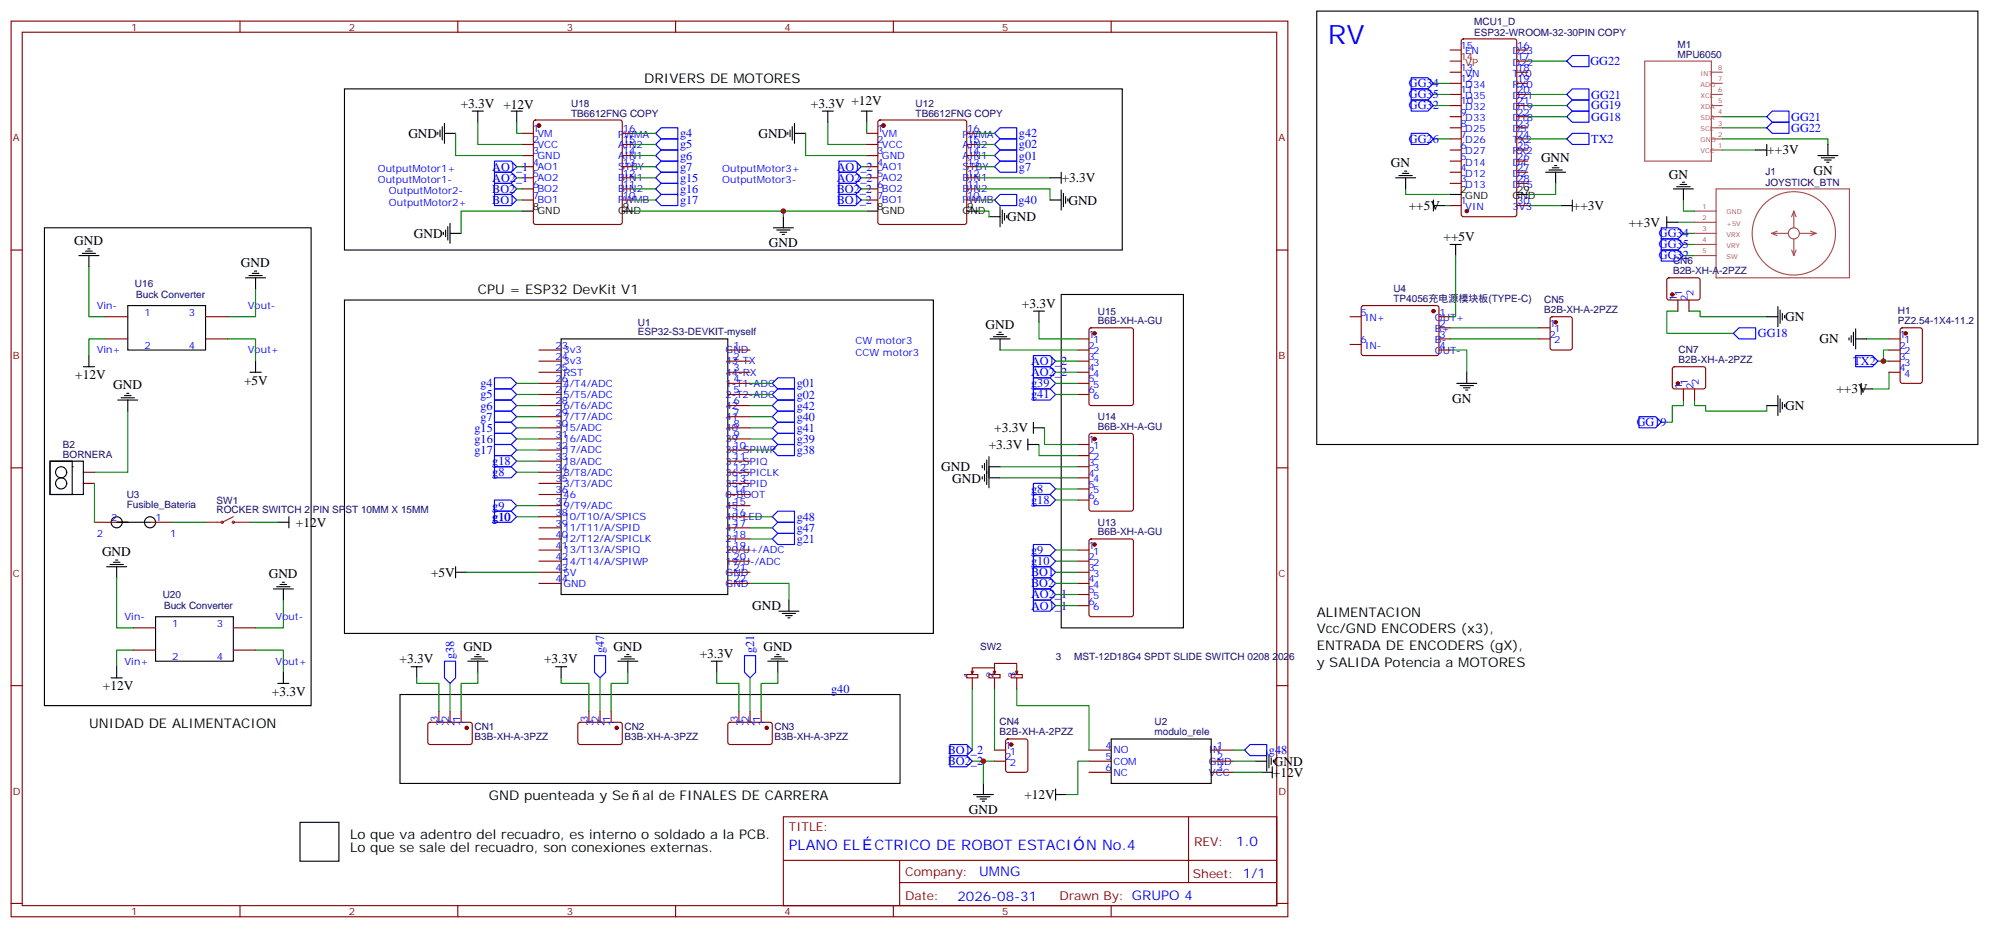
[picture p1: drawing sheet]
<svg xmlns="http://www.w3.org/2000/svg" width="631mm" height="295mm" viewBox="0 0 631 295" stroke-linecap="round" stroke-linejoin="round" font-family="sans-serif">
<g fill="none" stroke="#870000" stroke-width=".35">
<path d="M3.5 6.7h405.4v284.3h-405.4zM7.1 10.2h398.2v277.3h-398.2zM76.2 6.7v3.5M145.3 6.7v3.5M214.5 6.7v3.5M283.6 6.7v3.5M352.8 6.7v3.5M460.4 15.9h3.5M464.1 12.6l.5-.3h16.2l.7 .5v55.3l-.4 .6-16.5 .1-.6-.5-.1-55.2zM481.5 15.9h3.6M481.5 19.4h3.6M169.6 38.3l.4-.2h26.8l.5 .2 .3 .5v31.8l-.3 .5-.5 .2h-26.8l-.5-.3-.2-.4v-31.8z"/>
<path d="M278.9 38.3l.5-.2h26.8l.5 .2 .2 .5v31.8l-.2 .5-.5 .2h-26.8l-.5-.3-.2-.4v-31.8zM460.4 37h3.5M460.4 33.5h3.5M460.4 30h3.5M460.4 26.5h3.5M460.4 22.9h3.5M481.5 37h3.6M481.5 33.5h3.6M481.5 30h3.6M481.5 26.5h3.6M481.5 22.9h3.6M165.8 42.3h3.5"/>
<path d="M165.8 45.9h3.5M165.8 49.4h3.5M165.8 52.9h3.5M165.8 56.4h3.5M165.8 60h3.5M197.6 42.3h3.5M197.6 45.9h3.5M197.6 49.4h3.5M197.6 52.9h3.5M197.6 56.4h3.5M197.6 60h3.5M275.2 42.3h3.5"/>
<path d="M275.2 45.9h3.5M275.2 49.4h3.5M275.2 52.9h3.5M275.2 56.4h3.5M275.2 60h3.5M306.9 42.3h3.5M306.9 45.9h3.5M306.9 49.4h3.5M306.9 52.9h3.5M306.9 56.4h3.5M306.9 60h3.5M460.4 58.2h3.5"/>
<path d="M460.4 54.7h3.5M460.4 51.2h3.5M460.4 47.6h3.5M460.4 44.1h3.5M460.4 40.6h3.5M481.5 58.2h3.6M481.5 54.7h3.6M481.5 51.2h3.6M481.5 47.6h3.6M481.5 44.1h3.6M481.5 40.6h3.6M3.5 79.4h3.6"/>
<path d="M165.8 63.5h3.5M197.6 63.5h3.5M275.2 63.5h3.5M306.9 63.5h3.5M405.3 79.4h3.6M460.4 65.3h3.5M481.5 65.3h3.6M432.4 97.2l.5-.2 23.5 .1 .4 .6v14.8l-.7 .4-23.5-.1-.4-.6v-14.5zM529.4 88.4l.5-.2h9.4l.5 .7-.1 5.9-.7 .4h-9.4l-.4-.7v-5.6zM532.7 95.2v3.6M536.2 95.2v3.6M33.5 100.5h7.1"/>
<path d="M33.5 107.6h7.1M65.3 100.5h7M65.3 107.6h7M171.1 111.1h7.1M171.1 114.7h7.1M171.1 118.2h7.1M231.1 111.1h7M231.1 114.7h7M231.1 118.2h7M342.2 107.6h3.5M342.2 111.1h3.5M342.2 114.7h3.5"/>
<path d="M342.2 118.2h3.5M346 104.3l.4-.2h12.7l.7 .4v23.6l-.4 .6-13 .1-.6-.5-.1-23.5zM428.6 100.5h3.6M428.6 109.4h3.6M456.8 100.5h3.6M456.8 107.6h3.6M456.8 111.1h3.6M456.8 104.1h3.6M488.6 107.6h3.5M488.6 104.1h3.5M492.4 100.7l.4-.2h5.7l.6 .5 .1 9.4-.5 .7h-5.9l-.6-.4-.1-9.5zM531.2 116.6l.4-.2 9.5 .1 .4 .6-.1 5.9-.6 .5-9.4-.1-.5-.6v-5.7z"/>
<path d="M599.7 107.6h3.5M599.7 111.1h3.5M599.7 114.7h3.5M599.7 118.2h3.5M603.5 104.3l.5-.2h5.6l.7 .4v16.5l-.5 .7h-5.8l-.7-.5-.1-16.4zM171.1 121.7h7.1M171.1 125.2h7.1M171.1 128.8h7.1M171.1 135.8h7.1M171.1 132.3h7.1M171.1 139.3h7.1M231.1 121.7h7"/>
<path d="M231.1 125.2h7M231.1 128.8h7M231.1 135.8h7M231.1 132.3h7M231.1 139.3h7M342.2 121.7h3.5M342.2 125.2h3.5M346 137.8l.4-.2h12.7l.7 .4v23.6l-.4 .6-13 .1-.6-.5-.1-23.5zM534.5 123.5v3.5M538 123.5v3.5M3.5 148.5h3.6M26.5 149.9h3.5"/>
<path d="M26.5 153.5h3.5M171.1 149.9h7.1M171.1 153.5h7.1M171.1 142.9h7.1M171.1 146.4h7.1M171.1 157h7.1M231.1 149.9h7M231.1 153.5h7M231.1 142.9h7M231.1 146.4h7M231.1 157h7M342.2 141.1h3.5"/>
<path d="M342.2 144.6h3.5M342.2 148.2h3.5M342.2 151.7h3.5M342.2 155.2h3.5M342.2 158.7h3.5M405.3 148.5h3.6M30 165.8h7M47.6 165.8h7.1M171.1 174.6h7.1M171.1 178.2h7.1M171.1 164h7.1M171.1 160.5h7.1"/>
<path d="M171.1 171.1h7.1M171.1 167.6h7.1M231.1 174.6h7M231.1 178.2h7M231.1 164h7M231.1 160.5h7M231.1 171.1h7M231.1 167.6h7M342.2 174.6h3.5M342.2 178.2h3.5M346 171.3l.4-.2h12.7l.7 .4v23.6l-.4 .6-13 .1-.6-.5-.1-23.5zM42.3 199.3h7.1"/>
<path d="M74.1 199.3h7M171.1 181.7h7.1M171.1 185.2h7.1M231.1 181.7h7M231.1 185.2h7M342.2 181.7h3.5M342.2 185.2h3.5M342.2 188.7h3.5M342.2 192.3h3.5M3.5 217.7h3.6M42.3 206.4h7.1M74.1 206.4h7"/>
<path d="M306.9 214.1h3.5v1.1h-3.5zM308.3 213.1l.4 1M308.7 214.1v-2.1h7v2.1M308.7 215.2v3.5M309 213.1l-.3 1M314 214.1h3.5v1.1h-3.5zM315.4 213.1l.3 1M315.7 212.4v-1.8h7.1v3.5M315.7 215.2v3.5M316.1 213.1l-.4 1M321 214.1h3.6v1.1h-3.6zM322.4 213.1l.4 1"/>
<path d="M322.8 215.2v3.5M323.1 213.1l-.3 1M405.3 217.7h3.6M136.1 229.5l.4-.2 13 .1 .4 .6v5.9l-.7 .5-12.9-.1-.5-.6v-5.7zM139.3 225.8v3.5M142.9 225.8v3.5M146.4 225.8v3.5M183.7 229.5l.4-.2 13 .1 .5 .6-.1 5.9-.7 .5-12.9-.1-.5-.6v-5.7zM187 225.8v3.5M190.5 225.8v3.5M194 225.8v3.5M231.3 229.5l.5-.2 12.9 .1 .5 .6-.1 5.9-.6 .5-13-.1-.4-.6v-5.7z"/>
<path d="M234.6 225.8v3.5M238.1 225.8v3.5M241.7 225.8v3.5M315.7 238.1h3.6M319.5 234.8l.5-.2h5.6l.7 .4v9.5l-.4 .6-5.9 .1-.7-.5v-9.4zM345.7 238.1h7.1M384.5 238.1h7.1M248.7 259.3h156.6v28.2h-156.6zM315.7 241.7h3.6M345.7 241.7h7.1M345.7 245.2h7.1M377.3 259.3v20.9"/>
<path d="M384.5 241.7h7.1M384.5 245.2h7.1M248.7 273.1h156.5M285.6 273.1v14.1M3.5 286.8h3.6M76.2 287.5v3.5M145.3 287.5v3.5M214.5 287.5v3.5M283.6 287.5v3.5M285.6 280.2h119.6M352.8 287.5v3.5M405.3 286.8h3.6"/>
</g>
<g fill="none" stroke="#008700" stroke-width=".35">
<path d="M485.1 19.4h12.3M151.7 38.8v7.1h14.1M164 38.8v3.5h1.8M262.8 38.8v7.1h12.4M275.2 38.8v3.5M455.1 33.5h5.3M455.1 30h5.3M455.1 26.5h5.3M485.1 33.5h12.3M485.1 30h12.3M485.1 37h12.3M546.8 37h14.1"/>
<path d="M144.6 42.3v7.1h21.2M164 52.9h1.8M164 56.4h1.8M164 60h1.8M201.1 52.9h7M201.1 42.3h7M201.1 45.9h7M201.1 49.4h7M201.1 56.4h7M201.1 60h7M255.8 42.3v7.1h19.4M273.4 52.9h1.8"/>
<path d="M273.4 56.4h1.8M273.4 60h1.8M310.4 56.4h23M310.4 60h23v3.5M310.4 52.9h5.3M310.4 42.3h5.3M310.4 45.9h5.3M310.4 49.4h5.3M446.3 60v1.7h14.1M455.1 44.1h5.3M485.1 44.1h12.3M493.9 58.2v3.5h-8.8"/>
<path d="M546.8 44.1h33.5v1.8M546.8 40.6h14.1M546.8 47.6h10.6M164 63.5h1.8M165.8 67h-19.4v7.1M201.1 63.5h7M201.1 67h47.6M273.4 63.5h1.8M275.2 67h-26.5v1.8M310.4 67h3.6v1.8M310.4 63.5h5.3M458.6 65.3h1.8"/>
<path d="M485.1 65.3h10.6M532.7 70.6h5.3M534.5 63.5v3.5h3.5M534.5 77.6h3.5M534.5 74.1h3.5M28.2 84.7v15.8h5.3M81.1 91.7v8.8h-8.8M462.1 81.1v19.4h-1.7M532.7 98.8h-3.5v7h21.1M534.5 81.1h3.5M536.2 98.8h3.6v1.7h21.1M33.5 107.6h-5.3v5.3"/>
<path d="M72.3 107.6h8.8v7.1M317.5 111.1h24.7M329.8 102.3v5.3h12.4M335.1 114.7h7.1M335.1 118.2h7.1M460.4 111.1h5.3v7.1M460.4 107.6h28.2M460.4 104.1h28.2M592.7 107.6h7M596.2 114.7h3.5M599.7 118.2v5.3h-5.3M599.7 111.1h-1.7v3.6"/>
<path d="M40.6 130.5v19.4h-10.6M164 121.7h7.1M164 125.2h7.1M164 128.8h7.1M164 132.3h7.1M164 135.8h7.1M164 139.3h7.1M238.1 121.7h7.1M238.1 125.2h7.1M238.1 128.8h7.1M238.1 132.3h7.1M238.1 135.8h7.1"/>
<path d="M238.1 139.3h7.1M331.6 135.8v5.3h10.6M335.1 121.7h7.1M335.1 125.2h7.1M534.5 127v1.8h-3.6v5.3h-3.5M538 127v1.8h3.5v1.7h19.4v-1.7M30 153.5v12.3M164 142.9h7.1M164 146.4h7.1M164 149.9h7.1M238.1 142.9h7.1M317.5 151.7h24.7"/>
<path d="M317.5 148.2h24.7M329.8 141.1v3.5h12.4M335.1 155.2h7.1M335.1 158.7h7.1M54.7 165.8h10.6M79.4 165.8h8.8M164 160.5h7.1M164 164h7.1M238.1 164h7.1M238.1 167.6h7.1M238.1 171.1h7.1M335.1 174.6h7.1"/>
<path d="M335.1 178.2h7.1M37 183.4v15.9h5.3M90 190.5v8.8h-8.9M148.2 181.7h22.9M238.1 185.2h12.4v5.3M335.1 181.7h7.1M335.1 185.2h7.1M335.1 188.7h7.1M335.1 192.3h7.1M42.3 206.4h-5.3v5.3M81.1 206.4h8.9v7M132.3 215.2v1.8h7v8.8"/>
<path d="M142.9 217v8.8M151.7 213.4v3.6h-5.3v8.8M178.2 215.2v1.8h8.8v8.8M190.5 215.2v10.6M199.3 213.4v3.6h-5.3v8.8M227.5 213.4v3.6h7.1v8.8M238.1 215.2v10.6M246.9 213.4v3.6h-5.2v8.8M308.7 218.7v19.4M315.7 218.7v19.4M322.8 218.7v5.3h22.9v14.1M391.6 238.1h3.5"/>
<path d="M308.7 241.7h7M312.2 241.7v7M345.7 241.7h-3.5v10.5h-3.5M391.6 241.7h7M391.6 245.2h8.8"/>
</g>
<g fill="none" stroke="#000" stroke-width=".35">
<path d="M418 3.5h209.9v137.6h-209.9zM109.4 28.2h246.9v51.2h-246.9zM141.1 39.2v6.3M149.9 35.3h3.6M151.7 35.3v3.5M162.3 35.3h3.5M164 35.3v3.5M252.2 39.2v6.3M261.1 35.3h3.5M262.8 35.3v3.5M273.4 35.3h3.5M275.2 35.3v3.5"/>
<path d="M139 42v.7M139.7 41.3v2.1M140.4 40.2v4.3M141.1 42.3h3.5M250.1 42v.7M250.8 41.3v2.1M251.5 40.2v4.3M252.2 42.3h3.6M333.4 56.4h3.5M336.9 54.7v3.5M443.1 56.4h6.3M444.1 55.7h4.3"/>
<path d="M445.2 55h2.1M445.9 54.3h.7M446.3 56.4v3.6M490.7 54.7h6.4M491.8 54h4.2M492.8 53.3h2.1M493.5 52.6h.7M493.9 54.7v3.5M531.3 60h6.3M532.3 59.3h4.3M533.4 58.6h2.1M534.1 57.9h.7"/>
<path d="M534.5 60v3.5M557.4 47.6h3.5M560.9 45.9v3.5M577.1 49.4h6.4M578.2 50.1h4.2M579.3 50.8h2.1M580 51.5h.7M580.3 45.9v3.5M14.1 72.3h84.7v151.7h-84.7zM27.2 79.7h2.1M27.9 79h.7M140.8 73.7v.7"/>
<path d="M141.5 73v2.1M142.2 72v4.2M142.9 74.1h3.5M142.9 70.9v6.4M165.8 67h3.5M197.6 67h3.5M245.5 72.3h6.4M246.6 73h4.2M247.6 73.7h2.2M248.4 74.4h.7M248.7 68.8v3.5M275.2 67h3.5"/>
<path d="M306.9 67h3.5M314 68.8h3.5M317.5 65.6v6.4M318.2 66.7v4.2M318.9 67.7v2.2M319.6 68.4v.7M333.4 63.5h3.5M336.9 60.3v6.4M337.6 61.4v4.2M338.3 62.4v2.2M339 63.1v.8M455.1 65.3h3.5"/>
<path d="M455.1 63.5v3.5M460.4 61.7h3.5M460.4 77.6h3.5M462.1 77.6v3.5M481.5 61.7h3.6M495.7 65.3h3.5M499.2 63.5v3.5M529.2 70.6h3.5M529.2 68.8v3.5M25 81.1h6.4M26.1 80.4h4.2M28.2 81.1v3.6"/>
<path d="M40.6 97h24.7v14.1h-24.7zM78 88.2h6.3M79 87.5h4.3M80.1 86.8h2.1M80.8 86.1h.7M81.1 88.2v3.5M109.4 95.2h186.9v105.9h-186.9zM328.1 98.8h3.5M329.8 98.8v3.5M336.9 93.5h38.8v105.8h-38.8zM564.4 97.4v6.3M565.1 98.4v4.3"/>
<path d="M565.9 99.5v2.1M26.5 116.4h3.5M28.2 112.9v3.5M79.4 118.2h3.5M81.1 114.7v3.5M178.2 107.6h52.9v81.1h-52.9zM314.3 107.6h6.4M315.4 106.9h4.2M316.4 106.2h2.2M317.1 105.5h.8M317.5 107.6v3.5M465.7 118.2v3.5"/>
<path d="M560.9 100.5h3.5M566.6 100.2v.7M587 107.2v.8M587.7 106.5v2.2M588.4 105.5v4.2M589.1 107.6h3.6M589.1 104.4v6.4M37.4 127h6.3M38.5 126.3h4.2M39.5 125.6h2.1M40.2 124.9h.7M40.6 127v3.5"/>
<path d="M326.3 139.3v3.6M328.1 135.8h3.5M328.1 134.1v3.5M462.5 121.7h6.3M463.5 122.4h4.3M464.6 123.1h2.1M465.3 123.8h.7M560.9 128.8h3.5M564.4 125.6v6.3M565.1 126.6v4.3M565.9 127.7v2.1M566.6 128.4v.7"/>
<path d="M590.9 123.5h3.5M590.9 121.7v3.5M15.9 146.4h10.6v10.6h-10.6zM15.9 146.4h7v10.6h-7zM311.9 147.8v.7M311.9 151.3v.7M312.6 147.1v2.1M312.6 150.6v2.2M313.3 146v7.8M314 148.2h3.5M314 145v9.9M314 151.7h3.5"/>
<path d="M326.3 141.1h3.5M33.9 179.9h6.3M34.9 179.2h4.3M36 178.5h2.1M36.7 177.8h.7M37 179.9v3.5M40.6 165.8h-3.6h10.6M88.2 165.8h3.5M91.7 164v3.6M144.6 179.9v3.5M49.4 195.8h24.7v14.1h-24.7zM86.8 187h6.3"/>
<path d="M87.8 186.3h4.3M88.9 185.6h2.1M89.6 184.9h.7M90 187v3.5M144.6 181.7h3.6M247.3 194h6.3M248.4 194.7h4.2M249.4 195.4h2.1M250.1 196.1h.7M250.5 190.5v3.5M35.3 215.2h3.5M37 211.7v3.5"/>
<path d="M88.2 217h3.5M90 213.4v3.6M130.5 211.7h3.6M132.3 211.7v3.5M148.5 209.9h6.4M149.6 209.2h4.2M150.6 208.5h2.2M151.3 207.8h.7M151.7 209.9v3.5M176.4 211.7h3.5M178.2 211.7v3.5M196.1 209.9h6.4"/>
<path d="M197.2 209.2h4.2M198.3 208.5h2.1M199 207.8h.7M199.3 209.9v3.5M225.8 209.9h3.5M227.5 209.9v3.5M243.8 209.9h6.3M244.8 209.2h4.3M245.9 208.5h2.1M246.6 207.8h.7M246.9 209.9v3.5M127 220.5h158.8v28.2h-158.8z"/>
<path d="M352.8 234.6h31.7v14.1h-31.7zM402.2 238.5v6.3M402.9 239.5v4.3M309 252.2h6.4M310.1 252.9h4.2M311.1 253.6h2.2M311.9 254.4h.7M312.2 248.7v3.5M335.1 252.2h3.6M335.1 250.5v3.5M398.6 241.7h3.6M400.4 245.2h3.5"/>
<path d="M403.6 240.6v2.1M403.9 243.4v3.5M404.3 241.3v.7M95.2 261.1h12.4v12.3h-12.4z"/>
<circle cx="19.4" cy="153.5" r="1.76"/>
<circle cx="19.4" cy="149.9" r="1.76"/>
<circle cx="37" cy="165.8" r="1.76"/>
<circle cx="47.6" cy="165.8" r="1.76"/>
</g>
<g fill="#870000" stroke="#870000" stroke-width=".35">
<circle cx="171.1" cy="39.9" r=".53"/>
<circle cx="347.5" cy="105.8" r=".53"/>
<circle cx="347.5" cy="139.3" r=".53"/>
<circle cx="347.5" cy="172.9" r=".53"/>
<circle cx="280.5" cy="39.9" r=".53"/>
<circle cx="148.2" cy="231.1" r=".53"/>
<circle cx="195.8" cy="231.1" r=".53"/>
<circle cx="243.4" cy="231.1" r=".53"/>
<circle cx="321" cy="236.4" r=".53"/>
<circle cx="605" cy="105.8" r=".53"/>
<circle cx="465.7" cy="67" r=".53"/>
<circle cx="493.9" cy="102.3" r=".53"/>
<circle cx="455.1" cy="98.8" r=".53"/>
<circle cx="530.9" cy="93.5" r=".53"/>
<circle cx="532.7" cy="121.7" r=".53"/>
</g>
<g fill="none" stroke="#00f" stroke-width=".35">
<path d="M497.4 19.4l1.8-1.8h5.3v3.6h-5.3zM448 31.8h5.3l1.8 1.7-1.8 1.8h-5.3zM448 28.2h5.3l1.8 1.8-1.8 1.8h-5.3zM448 24.7h5.3l1.8 1.8-1.8 1.7h-5.3zM497.4 37l1.8-1.7h5.3v3.5h-5.3zM499.2 28.2h5.3v3.6h-5.3l-1.8-1.8zM499.2 31.8h5.3v3.5h-5.3l-1.8-1.8zM560.9 37l1.8-1.7h5.3v3.5h-5.3zM157 51.2h5.3l1.7 1.7-1.7 1.8h-5.3zM157 54.7h5.3l1.7 1.7-1.7 1.8h-5.3zM157 58.2h5.3l1.7 1.8-1.7 1.7h-5.3zM208.1 42.3l1.8-1.7h5.3v3.5h-5.3z"/>
<path d="M208.1 45.9l1.8-1.8h5.3v3.5h-5.3zM208.1 49.4l1.8-1.8h5.3v3.6h-5.3zM208.1 52.9l1.8-1.7h5.3v3.5h-5.3zM208.1 56.4l1.8-1.7h5.3v3.5h-5.3zM208.1 60l1.8-1.8h5.3v3.5h-5.3zM266.3 51.2h5.3l1.8 1.7-1.8 1.8h-5.3zM266.3 54.7h5.3l1.8 1.7-1.8 1.8h-5.3zM266.3 58.2h5.3l1.8 1.8-1.8 1.7h-5.3zM315.7 45.9l1.8-1.8h5.3v3.5h-5.3zM317.5 47.6h5.3v3.6h-5.3l-1.8-1.8zM317.5 51.2h5.3v3.5h-5.3l-1.8-1.8zM317.5 40.6h5.3v3.5h-5.3l-1.8-1.8z"/>
<path d="M448 42.3h5.3l1.8 1.8-1.8 1.8h-5.3zM499.2 42.3h5.3v3.6h-5.3l-1.8-1.8zM560.9 40.6l1.8-1.8h5.3v3.5h-5.3zM157 61.7h5.3l1.7 1.8-1.7 1.8h-5.3zM208.1 63.5l1.8-1.8h5.3v3.6h-5.3zM266.3 61.7h5.3l1.8 1.8-1.8 1.8h-5.3zM315.7 63.5l1.8-1.8h5.3v3.6h-5.3zM527.4 79.4h5.3l1.8 1.7-1.8 1.8h-5.3zM527.4 75.8h5.3l1.8 1.8-1.8 1.8h-5.3zM527.4 72.3h5.3l1.8 1.8-1.8 1.7h-5.3zM157 119.9h5.3l1.7 1.8-1.7 1.8h-5.3zM328.1 112.9h5.3l1.7 1.8-1.7 1.7h-5.3z"/>
<path d="M328.1 116.4h5.3l1.7 1.8-1.7 1.7h-5.3zM328.1 119.9h5.3l1.7 1.8-1.7 1.8h-5.3zM550.3 105.8l1.8-1.7h5.3v3.5h-5.3zM589.1 112.9h5.3l1.8 1.8-1.8 1.7h-5.3zM157 130.5h5.3l1.7 1.8-1.7 1.8h-5.3zM157 137.6h5.3l1.7 1.7-1.7 1.8h-5.3zM157 134.1h5.3l1.7 1.7-1.7 1.8h-5.3zM157 123.5h5.3l1.7 1.7-1.7 1.8h-5.3zM157 127h5.3l1.7 1.8-1.7 1.7h-5.3zM245.2 128.8l1.7-1.8h5.3v3.5h-5.3zM245.2 125.2l1.7-1.7h5.3v3.5h-5.3zM245.2 121.7l1.7-1.8h5.3v3.6h-5.3z"/>
<path d="M245.2 132.3l1.7-1.8h5.3v3.6h-5.3zM245.2 135.8l1.7-1.7h5.3v3.5h-5.3zM245.2 139.3l1.7-1.7h5.3v3.5h-5.3zM328.1 123.5h5.3l1.7 1.7-1.7 1.8h-5.3zM520.3 132.3h5.3l1.8 1.8-1.8 1.7h-5.3zM157 141.1h5.3l1.7 1.8-1.7 1.7h-5.3zM157 148.2h5.3l1.7 1.7-1.7 1.8h-5.3zM157 144.6h5.3l1.7 1.8-1.7 1.8h-5.3zM157 158.7h5.3l1.7 1.8-1.7 1.8h-5.3zM246.9 141.1h5.3v3.5h-5.3l-1.7-1.7zM328.1 157h5.3l1.7 1.7-1.7 1.8h-5.3zM328.1 153.5h5.3l1.7 1.7-1.7 1.8h-5.3z"/>
<path d="M157 162.3h5.3l1.7 1.7-1.7 1.8h-5.3zM245.2 167.6l1.7-1.8h5.3v3.5h-5.3zM245.2 171.1l1.7-1.8h5.3v3.6h-5.3zM245.2 164l1.7-1.7h5.3v3.5h-5.3zM328.1 176.4h5.3l1.7 1.8-1.7 1.7h-5.3zM328.1 172.9h5.3l1.7 1.7-1.7 1.8h-5.3zM328.1 179.9h5.3l1.7 1.8-1.7 1.7h-5.3zM328.1 190.5h5.3l1.7 1.8-1.7 1.7h-5.3zM328.1 187h5.3l1.7 1.7-1.7 1.8h-5.3zM328.1 183.4h5.3l1.7 1.8-1.7 1.8h-5.3zM141.1 209.9h3.5v5.3l-1.7 1.8-1.8-1.8zM188.7 208.1h3.6v5.3l-1.8 1.8-1.8-1.8z"/>
<path d="M236.4 208.1h3.5v5.3l-1.8 1.8-1.7-1.8zM301.6 239.9h5.3l1.8 1.8-1.8 1.7h-5.3zM301.6 236.4h5.3l1.8 1.7-1.8 1.8h-5.3zM395.1 238.1l1.8-1.7h5.3v3.5h-5.3z"/>
</g>
<circle cx="22.9" cy="148.2" r=".18" fill="#000"/>
<g fill="none" stroke="#8c2424" stroke-width=".35">
<path d="M65.3 165.8h4.9M74.1 164l-3.5 1.8M74.1 165.8h5.3"/>
<circle cx="70.6" cy="165.8" r=".35"/>
<circle cx="74.1" cy="165.8" r=".35"/>
</g>
<path d="M460.4 19.4h3.5" fill="none" stroke="#f00" stroke-width=".35"/>
<g fill="none" stroke="#a64a4a" stroke-width=".35">
<path d="M522.2 19.4h21.1v31.8h-21.1zM543.3 37h3.5M543.3 33.5h3.5M543.3 30h3.5M543.3 26.5h3.5M543.3 22.9h3.5M543.3 47.6h3.5M543.3 44.1h3.5M543.3 40.6h3.5M544.8 60h42.4v28.2h-42.4zM538 67h6.9M538 70.6h6.9"/>
<path d="M538 74.1h6.9M538 77.6h6.9M562.5 74.1h5.3M562.5 74.1l1.7 .7M564.2 73.4l-1.7 .7M568.8 79.4l.7 1.7M569.5 67v5.3M569.5 75.8v5.3M569.5 67l-.7 1.8M569.5 67l.7 1.8M570.2 79.4l-.7 1.7M574.8 73.4l1.8 .7"/>
<path d="M576.6 74.1h-5.3a1.76 1.76 0 0 0-2.5-1.6 1.76 1.76 0 0 0-.4 2.9 1.76 1.76 0 0 0 2.8-.8l.1-.5M576.6 74.1l-1.8 .7M582.7 74.1a13.2 13.2 0 0 0-19.4-11.7 13.2 13.2 0 0 0-1.2 22.7 13.2 13.2 0 0 0 20.6-9.6v-1.4M538 81.1h6.9"/>
</g>
<g fill="#c00">
<circle cx="248.7" cy="67" r=".88"/>
<circle cx="312.2" cy="241.7" r=".88"/>
<circle cx="598" cy="114.7" r=".88"/>
</g>
<text font-size="8.5" fill="#00f" x="421.6" y="14.1">RV</text>
<g font-size="4.6" fill="#00f">
<text x="250.5" y="269.9">PLANO EL</text>
<text x="277.6" y="269.9">CTRICO DE ROBOT ESTACI</text>
<text x="344.9" y="269.9">N No.4</text>
</g>
<g font-size="4.2">
<text x="204.6" y="26.4">DRIVERS DE MOTORES</text>
<text x="146.3" y="34.2">+3.3V +12V</text>
<text x="257.5" y="34.2">+3.3V +12V</text>
<text x="129.6" y="43.7">GND</text>
<text x="240.8" y="43.7">GND</text>
<text x="441.6" y="53.1">GN</text>
<text x="489.2" y="51.3">GNN</text>
<text x="561.1" y="49">++3V</text>
<text x="337.1" y="57.9">+3.3V</text>
<text x="529.9" y="56.8">GN</text>
<text x="575.7" y="55.5">GN</text>
<text x="339.2" y="64.9">GND</text>
<text x="319.8" y="70.2">GND</text>
<text x="447.2" y="66.7">++5V</text>
<text x="499.4" y="66.7">++3V</text>
<text x="517.1" y="72">++3V</text>
<text x="23.6" y="77.8">GND</text>
<text x="131.4" y="75.5">GND</text>
<text x="458.3" y="76.6">++5V</text>
<text x="244.1" y="78.4">GND</text>
<text x="76.5" y="84.8">GND</text>
<text x="151.7" y="93.5">CPU = ESP32 DevKit V1</text>
<text x="324.4" y="97.7">+3.3V</text>
<text x="566.7" y="102">GN</text>
<text x="312.9" y="104.4">GND</text>
<text x="577.7" y="109">GN</text>
<text x="23.9" y="120.4">+12V</text>
<text x="35.9" y="123.6">GND</text>
<text x="77.5" y="122.2">+5V</text>
<text x="583" y="124.9">++3V</text>
<text x="461" y="127.9">GN</text>
<text x="566.7" y="130.2">GN</text>
<text x="315.7" y="137.3">+3.3V</text>
<text x="313.9" y="142.6">+3.3V</text>
<text x="298.8" y="149.6">GND</text>
<text x="302.3" y="153.2">GND</text>
<text x="93.9" y="167.2">+12V</text>
<text x="32.4" y="176.6">GND</text>
<text x="85.3" y="183.6">GND</text>
<text x="136.9" y="183.2">+5V</text>
<text x="238.8" y="193.7">GND</text>
<text x="418" y="195.8">ALIMENTACION</text>
<text x="418" y="201.1">Vcc/GND ENCODERS (x3),</text>
<text x="147.1" y="206.8">GND</text>
<text x="194.7" y="206.8">GND</text>
<text x="222.1" y="208.8">+3.3V</text>
<text x="242.4" y="206.8">GND</text>
<text x="418" y="206.4">ENTRADA DE ENCODERS (gX),</text>
<text x="126.9" y="210.5">+3.3V</text>
<text x="172.7" y="210.5">+3.3V</text>
<text x="418" y="211.7">y SALIDA Potencia a MOTORES</text>
<text x="32.7" y="219.1">+12V</text>
<text x="86.3" y="221">+3.3V</text>
<text x="28.3" y="231">UNIDAD DE ALIMENTACION</text>
<text x="404.5" y="243.1">GND</text>
<text x="404.1" y="246.6">+12V</text>
<text x="155.2" y="254">GND puenteada y Se</text>
<text x="203.9" y="254">al de FINALES DE CARRERA</text>
<text x="325.2" y="253.7">+12V</text>
<text x="307.6" y="258.3">GND</text>
<text x="111.1" y="266.3">Lo que va adentro del recuadro, es interno o soldado a la PCB.</text>
<text x="111.1" y="270.6">Lo que se sale del recuadro, son conexiones externas.</text>
</g>
<g font-size="4.2" fill="#00f">
<text x="392.5" y="268.6">1.0</text>
<text x="310.9" y="278.1">UMNG</text>
<text x="304" y="285.9">2026-08-31</text>
</g>
<g font-size="3.9" fill="#00f">
<text x="504.9" y="20.7">GG22</text>
<text x="447.3" y="27.7">GG34</text>
<text x="447.3" y="34.7">GG32</text>
<text x="447.3" y="31.2">GG35</text>
<text x="505.2" y="31.3">GG21</text>
<text x="505.2" y="34.7">GG19</text>
<text x="505.2" y="38.3">GG18</text>
<text x="568.7" y="38.4">GG21</text>
<text x="568.7" y="41.9">GG22</text>
<text x="215.9" y="43.6">g4</text>
<text x="215.9" y="47.1">g5</text>
<text x="323.5" y="47.1">g02</text>
<text x="323.5" y="43.6">g42</text>
<text x="447.3" y="45.3">GG26</text>
<text x="505.2" y="45.3">TX2</text>
<text x="215.9" y="50.7">g6</text>
<text x="323.5" y="50.6">g01</text>
<text x="156.3" y="54.2">AO1_1</text>
<text x="156.3" y="57.7">AO2_1</text>
<text x="215.9" y="54.3">g7</text>
<text x="215.9" y="57.7">g15</text>
<text x="265.6" y="54.2">AO1_2</text>
<text x="265.6" y="57.7">AO2_2</text>
<text x="323.5" y="54.3">g7</text>
<text x="156.3" y="61.2">BO2</text>
<text x="156.3" y="64.8">BO1</text>
<text x="215.9" y="61.3">g16</text>
<text x="215.9" y="64.8">g17</text>
<text x="265.6" y="64.7">BO1_2</text>
<text x="265.6" y="61.2">BO2_2</text>
<text x="323.4" y="64.8">g40</text>
<text x="526.7" y="75.3">GG34</text>
<text x="526.7" y="82.4">GG32</text>
<text x="526.7" y="78.8">GG35</text>
<text x="558.1" y="107">GG18</text>
<text x="327.4" y="115.9">AO1_2</text>
<text x="327.4" y="119.4">AO2_2</text>
<text x="588.4" y="115.9">TX2</text>
<text x="152.5" y="123">g4</text>
<text x="252.9" y="123">g01</text>
<text x="327.4" y="123">g39</text>
<text x="152.5" y="126.5">g5</text>
<text x="152.5" y="130">g6</text>
<text x="252.9" y="130">g42</text>
<text x="252.9" y="126.5">g02</text>
<text x="327.4" y="126.5">g41</text>
<text x="150.6" y="137.1">g15</text>
<text x="152.5" y="133.6">g7</text>
<text x="252.9" y="133.6">g40</text>
<text x="252.9" y="137.1">g41</text>
<text x="519.6" y="135.3">GG19</text>
<text x="150.6" y="140.6">g16</text>
<text x="252.9" y="140.6">g39</text>
<text x="150.6" y="144.1">g17</text>
<text x="156.3" y="147.7">g18</text>
<text x="252.9" y="144.1">g38</text>
<text x="156.3" y="151.2">g8</text>
<text x="156.3" y="161.8">g9</text>
<text x="327.4" y="160">g18</text>
<text x="327.4" y="156.5">g8</text>
<text x="156.3" y="165.3">g10</text>
<text x="252.9" y="165.3">g48</text>
<text x="252.9" y="168.8">g47</text>
<text x="252.9" y="172.4">g21</text>
<text x="327.4" y="179.4">g10</text>
<text x="327.4" y="175.9">g9</text>
<text x="327.4" y="183">BO1</text>
<text x="327.4" y="190">AO2_1</text>
<text x="327.4" y="186.5">BO2</text>
<text x="327.4" y="193.5">AO1_1</text>
<text x="144.2" y="209.2" transform="rotate(-90 144.2 209.2)">g38</text>
<text x="191.8" y="207.4" transform="rotate(-90 191.8 207.4)">g47</text>
<text x="239.4" y="207.4" transform="rotate(-90 239.4 207.4)">g21</text>
<text x="263.9" y="220">g40</text>
<text x="300.9" y="239.4">BO1_2</text>
<text x="402.9" y="239.4">g48</text>
<text x="300.9" y="242.9">BO2_2</text>
</g>
<g font-size="3.9" fill="#800">
<text x="250.5" y="263.9">TITLE:</text>
<text x="379.1" y="268.6">REV:</text>
<text x="287.4" y="278.1">Company:</text>
<text x="378.7" y="278.7">Sheet: 1/1</text>
<text x="287.4" y="285.7">Date:</text>
<text x="336.4" y="285.8">Drawn By: GRUPO 4</text>
</g>
<g font-size="3.2" fill="#800">
<text x="41.6" y="9.7">1</text>
<text x="110.8" y="9.7">2</text>
<text x="179.9" y="9.7">3</text>
<text x="249.1" y="9.7">4</text>
<text x="318.2" y="9.7">5</text>
<text x="4.1" y="44.8">A</text>
<text x="405.9" y="44.8">A</text>
<text x="4.1" y="113.9">B</text>
<text x="405.9" y="113.9">B</text>
<text x="4.1" y="183.1">C</text>
<text x="405.9" y="183.1">C</text>
<text x="4.1" y="252.2">D</text>
<text x="405.9" y="252.2">D</text>
<text x="41.6" y="290.5">1</text>
<text x="110.8" y="290.5">2</text>
<text x="179.9" y="290.5">3</text>
<text x="249.1" y="290.5">4</text>
<text x="318.2" y="290.5">5</text>
</g>
<g font-size="3.2" fill="#000080">
<text x="468.1" y="11.3">ESP32-WROOM-32-30PIN COPY</text>
<text x="468.1" y="8.1">MCU1_D</text>
<text x="532.6" y="15.1">M1</text>
<text x="532.6" y="18.3">MPU6050</text>
<text x="181.3" y="33.8">U18</text>
<text x="290.7" y="33.8">U12</text>
<text x="181.3" y="37">TB6612FNG COPY</text>
<text x="290.7" y="37">TB6612FNG COPY</text>
<text x="560.5" y="58.9">JOYSTICK_BTN</text>
<text x="560.5" y="55.7">J1</text>
<text x="531.2" y="84">CN6</text>
<text x="531.2" y="87.1">B2B-XH-A-2PZZ</text>
<text x="42.8" y="91.1">U16</text>
<text x="43.3" y="94.6">Buck Converter</text>
<text x="442.4" y="96">TP4056充电源模块板(TYPE-C)</text>
<text x="442.4" y="92.8">U4</text>
<text x="348.6" y="99.9">U15</text>
<text x="490.2" y="99.5">B2B-XH-A-2PZZ</text>
<text x="490.2" y="96.3">CN5</text>
<text x="602.6" y="99.7">H1</text>
<text x="202.5" y="106.5">ESP32-S3-DEVKIT-myself</text>
<text x="202.5" y="103.4">U1</text>
<text x="348.6" y="103">B6B-XH-A-GU</text>
<text x="602.6" y="102.8">PZ2.54-1X4-11.2</text>
<text x="532.9" y="112.2">CN7</text>
<text x="532.9" y="115.4">B2B-XH-A-2PZZ</text>
<text x="348.6" y="136.5">B6B-XH-A-GU</text>
<text x="348.6" y="133.4">U14</text>
<text x="20" y="142.1">B2</text>
<text x="20" y="145.3">BORNERA</text>
<text x="40.2" y="161.2">Fusible_Bateria</text>
<text x="40.2" y="158.1">U3</text>
<text x="68.8" y="159.9">SW1</text>
<text x="68.8" y="163">ROCKER SWITCH 2 PIN SPST 10MM X 15MM</text>
<text x="348.6" y="166.9">U13</text>
<text x="348.6" y="170">B6B-XH-A-GU</text>
<text x="51.7" y="189.9">U20</text>
<text x="52.1" y="193.4">Buck Converter</text>
<text x="311.2" y="209.5">슬라이드 스위치 3</text>
<text x="311.2" y="206.4">SW2</text>
<text x="341" y="209.5">MST-12D18G4 SPDT SLIDE SWITCH 0208 2026</text>
<text x="150.6" y="231.8">CN1</text>
<text x="198.3" y="231.8">CN2</text>
<text x="245.9" y="231.8">CN3</text>
<text x="317.3" y="233.3">B2B-XH-A-2PZZ</text>
<text x="317.3" y="230.3">CN4</text>
<text x="366.5" y="233.5">modulo_rele</text>
<text x="366.5" y="230.3">U2</text>
<text x="150.6" y="235.1">B3B-XH-A-3PZZ</text>
<text x="198.3" y="235.1">B3B-XH-A-3PZZ</text>
<text x="245.9" y="235.1">B3B-XH-A-3PZZ</text>
</g>
<g font-size="3.2" fill="#00f">
<text x="463.7" y="15.5">15</text>
<text x="465.2" y="17.3">EN</text>
<text x="480.2" y="17.3">D23</text>
<text x="481.7" y="15.5">16</text>
<text x="463.7" y="22.6">13</text>
<text x="480.2" y="20.8">D22</text>
<text x="481.7" y="19.1">17</text>
<text x="481.7" y="22.6">18</text>
<text x="463.7" y="29.6">11</text>
<text x="463.7" y="26.1">12</text>
<text x="465.2" y="27.9">D34</text>
<text x="465.2" y="24.3">VN</text>
<text x="480.2" y="24.3">TX0</text>
<text x="480.2" y="27.9">RX0</text>
<text x="481.7" y="26.1">19</text>
<text x="481.7" y="29.6">20</text>
<text x="463.7" y="33.2">10</text>
<text x="465.2" y="34.9">D32</text>
<text x="465.2" y="31.4">D35</text>
<text x="480.2" y="31.4">D21</text>
<text x="480.2" y="34.9">D19</text>
<text x="481.7" y="33.2">21</text>
<text x="169.2" y="42">1</text>
<text x="197.7" y="42">16</text>
<text x="278.5" y="42">1</text>
<text x="307.1" y="42">16</text>
<text x="463.7" y="40.2">8</text>
<text x="463.7" y="36.7">9</text>
<text x="465.2" y="42">D25</text>
<text x="465.2" y="38.5">D33</text>
<text x="480.2" y="38.5">D18</text>
<text x="480.2" y="42">D5</text>
<text x="481.7" y="36.7">22</text>
<text x="481.7" y="40.2">23</text>
<text x="169.2" y="45.5">2</text>
<text x="170.6" y="43.4">VM</text>
<text x="170.6" y="46.9">VCC</text>
<text x="196.3" y="46.9">AIN2</text>
<text x="196.3" y="43.7">PWMA</text>
<text x="197.7" y="45.5">15</text>
<text x="278.5" y="45.5">2</text>
<text x="280" y="43.4">VM</text>
<text x="280" y="46.9">VCC</text>
<text x="305.6" y="46.9">AIN2</text>
<text x="305.6" y="43.7">PWMA</text>
<text x="307.1" y="45.5">15</text>
<text x="463.7" y="47.3">6</text>
<text x="463.7" y="43.7">7</text>
<text x="465.2" y="45.5">D26</text>
<text x="480.2" y="45.5">TX2</text>
<text x="481.7" y="43.7">24</text>
<text x="481.7" y="47.3">25</text>
<text x="169.2" y="49">3</text>
<text x="169.2" y="52.6">4</text>
<text x="170.6" y="50.4">GND</text>
<text x="170.6" y="54">AO1</text>
<text x="196.3" y="54">STBY</text>
<text x="196.3" y="50.4">AIN1</text>
<text x="197.7" y="52.6">13</text>
<text x="197.7" y="49">14</text>
<text x="278.5" y="49">3</text>
<text x="278.5" y="52.6">4</text>
<text x="280" y="50.4">GND</text>
<text x="280" y="54">AO1</text>
<text x="305.6" y="54">STBY</text>
<text x="305.6" y="50.4">AIN1</text>
<text x="307.1" y="52.6">13</text>
<text x="307.1" y="49">14</text>
<text x="463.7" y="50.8">5</text>
<text x="465.2" y="52.6">D14</text>
<text x="465.2" y="49">D27</text>
<text x="480.2" y="49">RX2</text>
<text x="480.2" y="52.6">D4</text>
<text x="481.7" y="50.8">26</text>
<text x="119.9" y="54.7">OutputMotor1+</text>
<text x="119.9" y="58.2">OutputMotor1-</text>
<text x="169.2" y="56.1">5</text>
<text x="169.2" y="59.6">6</text>
<text x="170.6" y="57.5">AO2</text>
<text x="196.3" y="57.5">BIN1</text>
<text x="197.7" y="59.6">11</text>
<text x="197.7" y="56.1">12</text>
<text x="229.3" y="54.7">OutputMotor3+</text>
<text x="229.3" y="58.2">OutputMotor3-</text>
<text x="278.5" y="56.1">5</text>
<text x="278.5" y="59.6">6</text>
<text x="280" y="57.5">AO2</text>
<text x="305.6" y="57.5">BIN1</text>
<text x="307.1" y="59.6">11</text>
<text x="307.1" y="56.1">12</text>
<text x="463.7" y="57.9">3</text>
<text x="463.7" y="54.3">4</text>
<text x="465.2" y="59.6">D13</text>
<text x="465.2" y="56.1">D12</text>
<text x="480.2" y="56.1">D2</text>
<text x="480.2" y="59.6">D15</text>
<text x="481.7" y="54.3">27</text>
<text x="481.7" y="57.9">28</text>
<text x="123.5" y="65.3">OutputMotor2+</text>
<text x="123.5" y="61.7">OutputMotor2-</text>
<text x="169.2" y="63.1">7</text>
<text x="170.6" y="61">BO2</text>
<text x="170.6" y="64.6">BO1</text>
<text x="196.3" y="64.6">PWMB</text>
<text x="196.3" y="61">BIN2</text>
<text x="197.7" y="63.1">10</text>
<text x="278.5" y="63.1">7</text>
<text x="280" y="61">BO2</text>
<text x="280" y="64.6">BO1</text>
<text x="305.6" y="64.6">PWMB</text>
<text x="305.6" y="61">BIN2</text>
<text x="307.1" y="63.1">10</text>
<text x="463.7" y="64.9">1</text>
<text x="481.7" y="64.9">30</text>
<text x="465.2" y="66.7">VIN</text>
<text x="480.2" y="66.7">3V3</text>
<text x="532.3" y="95.4" transform="rotate(-90 532.3 95.4)">1</text>
<text x="534.1" y="93.9" transform="rotate(-90 534.1 93.9)">1</text>
<text x="535.9" y="95.4" transform="rotate(-90 535.9 95.4)">2</text>
<text x="537.6" y="93.9" transform="rotate(-90 537.6 93.9)">2</text>
<text x="30.7" y="98.1">Vin-</text>
<text x="45.9" y="100.2">1</text>
<text x="60" y="100.2">3</text>
<text x="78.7" y="98.1">Vout-</text>
<text x="432" y="100.2">5</text>
<text x="433.5" y="102">IN+</text>
<text x="455.5" y="102">OUT+</text>
<text x="457" y="100.2">1</text>
<text x="345.5" y="107.2">1</text>
<text x="455.5" y="105.5">B+</text>
<text x="457" y="103.7">2</text>
<text x="457" y="107.2">3</text>
<text x="491.9" y="103.7">1</text>
<text x="491.9" y="107.2">2</text>
<text x="493.4" y="105.5">1</text>
<text x="603.1" y="107.2">1</text>
<text x="30.7" y="112.2">Vin+</text>
<text x="45.9" y="110.8">2</text>
<text x="60" y="110.8">4</text>
<text x="78.7" y="112.2">Vout+</text>
<text x="176.4" y="110.8">23</text>
<text x="178.9" y="112.2">3v3</text>
<text x="230.4" y="112.2">GND</text>
<text x="232.8" y="110.8">1</text>
<text x="271.6" y="109.4">CW motor3</text>
<text x="271.6" y="112.9">CCW motor3</text>
<text x="345.5" y="110.8">2</text>
<text x="347" y="109">1</text>
<text x="347" y="112.5">2</text>
<text x="432" y="109">6</text>
<text x="433.5" y="110.8">IN-</text>
<text x="455.5" y="109">B-</text>
<text x="455.5" y="112.5">OUT-</text>
<text x="457" y="110.8">4</text>
<text x="493.4" y="109">2</text>
<text x="603.1" y="110.8">2</text>
<text x="604.6" y="109">1</text>
<text x="604.6" y="112.5">2</text>
<text x="176.4" y="114.3">24</text>
<text x="176.4" y="117.8">25</text>
<text x="178.9" y="115.7">3v3</text>
<text x="178.9" y="119.2">RST</text>
<text x="230.4" y="115.7">43-TX</text>
<text x="230.4" y="119.2">44-RX</text>
<text x="232.8" y="114.3">2</text>
<text x="232.8" y="117.8">3</text>
<text x="345.5" y="114.3">3</text>
<text x="345.5" y="117.8">4</text>
<text x="347" y="116.1">3</text>
<text x="347" y="119.6">4</text>
<text x="603.1" y="114.3">3</text>
<text x="603.1" y="117.8">4</text>
<text x="604.6" y="116.1">3</text>
<text x="604.6" y="119.6">4</text>
<text x="176.4" y="121.4">26</text>
<text x="176.4" y="124.9">27</text>
<text x="178.9" y="122.8">4/T4/ADC</text>
<text x="230.4" y="122.8">1-T1-ADC</text>
<text x="232.8" y="121.4">4</text>
<text x="232.8" y="124.9">5</text>
<text x="345.5" y="121.4">5</text>
<text x="345.5" y="124.9">6</text>
<text x="347" y="123.1">5</text>
<text x="534.1" y="123.6" transform="rotate(-90 534.1 123.6)">1</text>
<text x="535.9" y="122.2" transform="rotate(-90 535.9 122.2)">1</text>
<text x="537.6" y="123.6" transform="rotate(-90 537.6 123.6)">2</text>
<text x="539.4" y="122.2" transform="rotate(-90 539.4 122.2)">2</text>
<text x="176.4" y="128.4">28</text>
<text x="176.4" y="131.9">29</text>
<text x="178.9" y="129.8">6/T6/ADC</text>
<text x="178.9" y="126.3">5/T5/ADC</text>
<text x="230.4" y="129.8">42</text>
<text x="230.4" y="126.3">2-T2-ADC</text>
<text x="232.8" y="128.4">6</text>
<text x="232.8" y="131.9">7</text>
<text x="347" y="126.6">6</text>
<text x="176.4" y="135.5">30</text>
<text x="178.9" y="136.9">15/ADC</text>
<text x="178.9" y="133.3">7/T7/ADC</text>
<text x="230.4" y="136.9">40</text>
<text x="230.4" y="133.3">41</text>
<text x="232.8" y="135.5">8</text>
<text x="176.4" y="142.5">32</text>
<text x="176.4" y="139">31</text>
<text x="178.9" y="143.9">17/ADC</text>
<text x="178.9" y="140.4">16/ADC</text>
<text x="230.4" y="143.9">38-SPIWP</text>
<text x="230.4" y="140.4">39</text>
<text x="232.8" y="142.5">10</text>
<text x="232.8" y="139">9</text>
<text x="345.5" y="140.8">1</text>
<text x="347" y="142.5">1</text>
<text x="176.4" y="149.6">34</text>
<text x="176.4" y="146">33</text>
<text x="178.9" y="147.5">18/ADC</text>
<text x="230.4" y="147.5">37-SPIQ</text>
<text x="232.8" y="149.6">12</text>
<text x="232.8" y="146">11</text>
<text x="345.5" y="144.3">2</text>
<text x="345.5" y="147.8">3</text>
<text x="347" y="146">2</text>
<text x="347" y="149.6">3</text>
<text x="176.4" y="153.1">35</text>
<text x="178.9" y="151">8/T8/ADC</text>
<text x="178.9" y="154.5">3/T3/ADC</text>
<text x="230.4" y="151">36-SPICLK</text>
<text x="230.4" y="154.5">35-SPID</text>
<text x="232.8" y="153.1">13</text>
<text x="345.5" y="151.3">4</text>
<text x="345.5" y="154.9">5</text>
<text x="347" y="153.1">4</text>
<text x="176.4" y="156.6">36</text>
<text x="176.4" y="160.2">37</text>
<text x="178.9" y="158">46</text>
<text x="178.9" y="161.6">9/T9/ADC</text>
<text x="230.4" y="158">0-BOOT</text>
<text x="230.4" y="161.6">45</text>
<text x="232.8" y="156.6">14</text>
<text x="232.8" y="160.2">15</text>
<text x="345.5" y="158.4">6</text>
<text x="347" y="156.6">5</text>
<text x="347" y="160.2">6</text>
<text x="35.3" y="165.5">2</text>
<text x="49.4" y="165.5">1</text>
<text x="176.4" y="163.7">38</text>
<text x="176.4" y="167.2">39</text>
<text x="178.9" y="165.1">10/T10/A/SPICS</text>
<text x="230.4" y="165.1">48-LED</text>
<text x="232.8" y="163.7">16</text>
<text x="232.8" y="167.2">17</text>
<text x="30.7" y="170.4">2</text>
<text x="54" y="170.4">1</text>
<text x="176.4" y="170.7">40</text>
<text x="178.9" y="172.2">12/T12/A/SPICLK</text>
<text x="178.9" y="168.6">11/T11/A/SPID</text>
<text x="230.4" y="172.2">21</text>
<text x="230.4" y="168.6">47</text>
<text x="232.8" y="170.7">18</text>
<text x="176.4" y="177.8">42</text>
<text x="176.4" y="174.3">41</text>
<text x="178.9" y="179.2">14/T14/A/SPIWP</text>
<text x="178.9" y="175.7">13/T13/A/SPIQ</text>
<text x="230.4" y="175.7">20/U+/ADC</text>
<text x="230.4" y="179.2">19/U-/ADC</text>
<text x="232.8" y="174.3">19</text>
<text x="232.8" y="177.8">20</text>
<text x="345.5" y="174.3">1</text>
<text x="345.5" y="177.8">2</text>
<text x="347" y="176">1</text>
<text x="347" y="179.6">2</text>
<text x="176.4" y="181.3">43</text>
<text x="176.4" y="184.9">44</text>
<text x="178.9" y="182.7">5V</text>
<text x="230.4" y="182.7">GND</text>
<text x="232.8" y="181.3">21</text>
<text x="232.8" y="184.9">22</text>
<text x="345.5" y="181.3">3</text>
<text x="345.5" y="184.9">4</text>
<text x="347" y="183.1">3</text>
<text x="178.9" y="186.3">GND</text>
<text x="230.4" y="186.3">GND</text>
<text x="345.5" y="188.4">5</text>
<text x="345.5" y="191.9">6</text>
<text x="347" y="186.6">4</text>
<text x="347" y="190.1">5</text>
<text x="39.5" y="196.8">Vin-</text>
<text x="87.5" y="196.8">Vout-</text>
<text x="347" y="193.7">6</text>
<text x="54.7" y="199">1</text>
<text x="68.8" y="199">3</text>
<text x="54.7" y="209.5">2</text>
<text x="68.8" y="209.5">4</text>
<text x="39.5" y="211">Vin+</text>
<text x="87.5" y="211">Vout+</text>
<text x="308.3" y="215.4" transform="rotate(-90 308.3 215.4)">1</text>
<text x="315.4" y="215.4" transform="rotate(-90 315.4 215.4)">2</text>
<text x="322.4" y="215.4" transform="rotate(-90 322.4 215.4)">3</text>
<text x="139" y="229.1" transform="rotate(-90 139 229.1)">3</text>
<text x="140.8" y="230.6" transform="rotate(-90 140.8 230.6)">3</text>
<text x="142.5" y="229.1" transform="rotate(-90 142.5 229.1)">2</text>
<text x="144.3" y="230.6" transform="rotate(-90 144.3 230.6)">2</text>
<text x="146" y="229.1" transform="rotate(-90 146 229.1)">1</text>
<text x="147.8" y="230.6" transform="rotate(-90 147.8 230.6)">1</text>
<text x="186.6" y="229.1" transform="rotate(-90 186.6 229.1)">3</text>
<text x="188.4" y="230.6" transform="rotate(-90 188.4 230.6)">3</text>
<text x="190.1" y="229.1" transform="rotate(-90 190.1 229.1)">2</text>
<text x="191.9" y="230.6" transform="rotate(-90 191.9 230.6)">2</text>
<text x="193.7" y="229.1" transform="rotate(-90 193.7 229.1)">1</text>
<text x="195.4" y="230.6" transform="rotate(-90 195.4 230.6)">1</text>
<text x="234.2" y="229.1" transform="rotate(-90 234.2 229.1)">3</text>
<text x="236" y="230.6" transform="rotate(-90 236 230.6)">3</text>
<text x="237.8" y="229.1" transform="rotate(-90 237.8 229.1)">2</text>
<text x="239.5" y="230.6" transform="rotate(-90 239.5 230.6)">2</text>
<text x="241.3" y="229.1" transform="rotate(-90 241.3 229.1)">1</text>
<text x="243.1" y="230.6" transform="rotate(-90 243.1 230.6)">1</text>
<text x="319.1" y="237.8">1</text>
<text x="320.6" y="239.5">1</text>
<text x="351" y="237.8">4</text>
<text x="353.5" y="239.2">NO</text>
<text x="383.8" y="239.2">IN</text>
<text x="386.3" y="237.8">1</text>
<text x="319.1" y="241.3">2</text>
<text x="320.6" y="243.1">2</text>
<text x="351" y="241.3">5</text>
<text x="351" y="244.8">6</text>
<text x="353.5" y="242.7">COM</text>
<text x="383.8" y="242.7">GND</text>
<text x="386.3" y="241.3">2</text>
<text x="386.3" y="244.8">3</text>
<text x="353.5" y="246.2">NC</text>
<text x="383.8" y="246.2">VCC</text>
</g>
<g font-size="3.2" fill="#f00">
<text x="463.7" y="19.1">14</text>
<text x="465.2" y="20.8">VP</text>
</g>
<g font-size="3.2">
<text x="463.7" y="61.4">2</text>
<text x="465.2" y="63.1">GND</text>
<text x="480.2" y="63.1">GND</text>
<text x="481.7" y="61.4">29</text>
<text x="169.2" y="66.7">8</text>
<text x="170.6" y="68.1">GND</text>
<text x="196.3" y="68.1">GND</text>
<text x="197.7" y="66.7">9</text>
<text x="278.5" y="66.7">8</text>
<text x="280" y="68.1">GND</text>
<text x="305.6" y="68.1">GND</text>
<text x="307.1" y="66.7">9</text>
</g>
<g font-size="2.1" fill="#a54b4b">
<text x="539.9" y="24">INT</text>
<text x="545.5" y="22.2">8</text>
<text x="539.9" y="27.5">ADO</text>
<text x="545.5" y="29.3">6</text>
<text x="545.5" y="25.8">7</text>
<text x="539.9" y="34.6">XDA</text>
<text x="539.9" y="31">XCL</text>
<text x="545.5" y="32.8">5</text>
<text x="539.9" y="41.6">SCL</text>
<text x="539.9" y="38.1">SDA</text>
<text x="545.5" y="39.9">3</text>
<text x="545.5" y="36.3">4</text>
<text x="539.9" y="45.1">GND</text>
<text x="545.5" y="46.9">1</text>
<text x="545.5" y="43.4">2</text>
<text x="539.9" y="48.7">VCC</text>
<text x="540.5" y="66.3">1</text>
<text x="540.5" y="69.9">2</text>
<text x="548.2" y="68.1">GND</text>
<text x="548.2" y="71.6">+5V</text>
<text x="540.5" y="73.4">3</text>
<text x="540.5" y="76.9">4</text>
<text x="548.2" y="75.1">VRX</text>
<text x="540.5" y="80.4">5</text>
<text x="548.2" y="78.7">VRY</text>
<text x="548.2" y="82.2">SW</text>
</g>
</svg>
